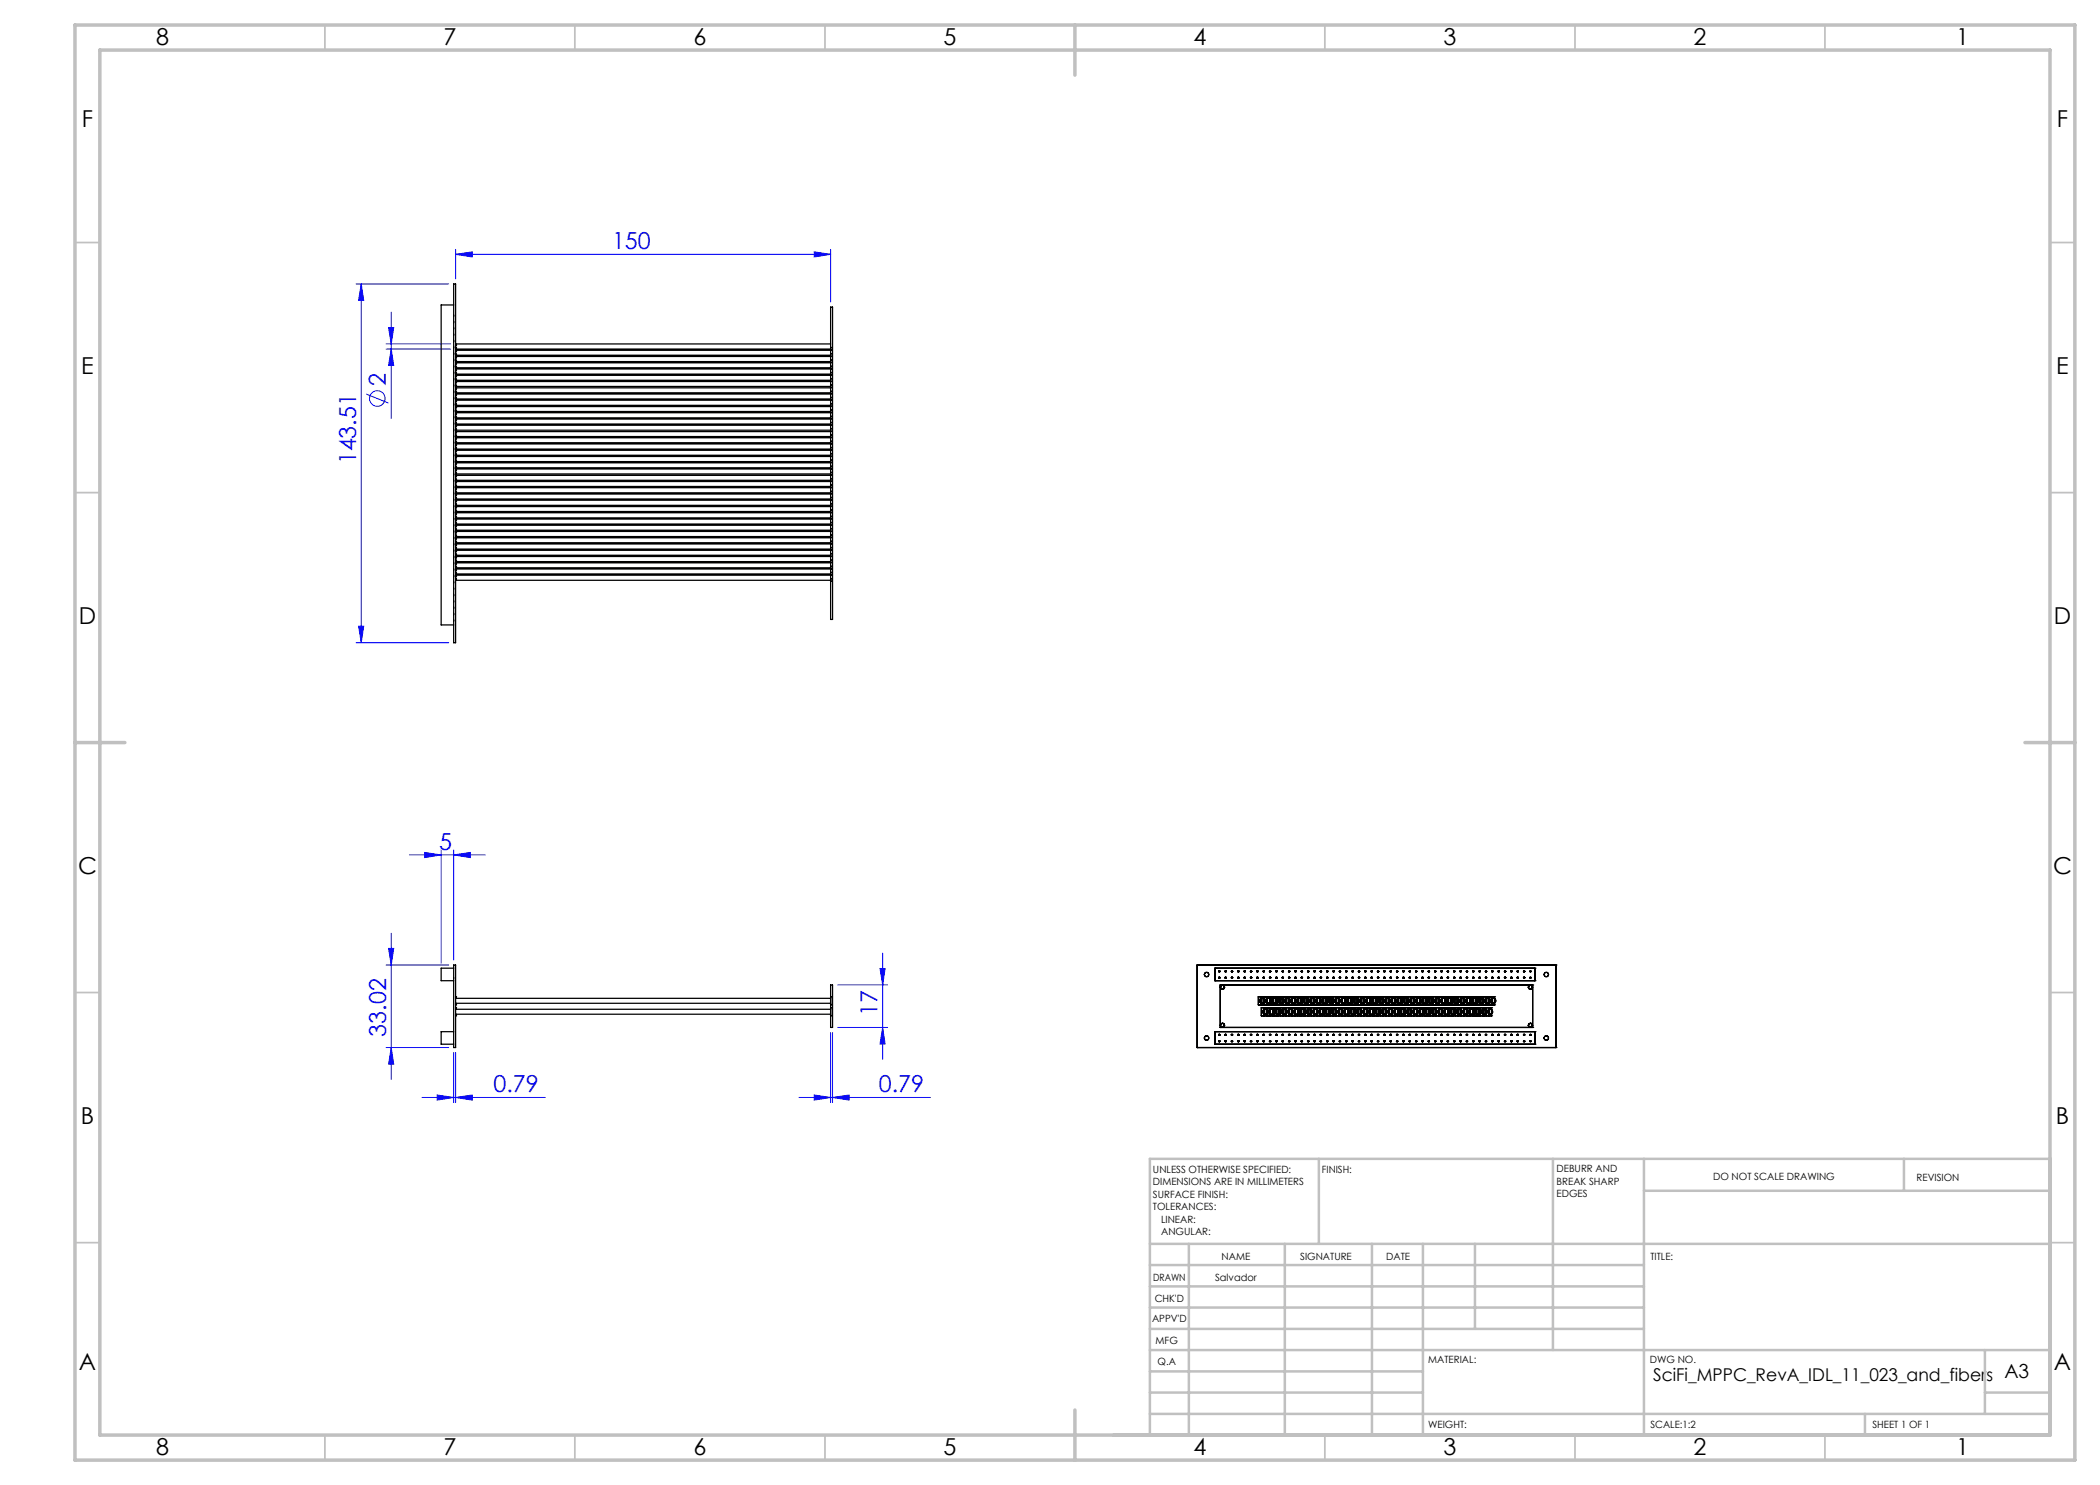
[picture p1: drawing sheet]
<svg xmlns="http://www.w3.org/2000/svg" width="420mm" height="297mm" viewBox="0 0 420 297" stroke-linecap="round" stroke-linejoin="round" font-family="sans-serif">
<g fill="none" stroke="#0a0af5" stroke-width=".2">
<path d="M71.2 56.8h18.5M72.2 56.8v71.7M72.2 56.8l.5 3.3h-1zM91.1 50.9l3.3-.5v1zM91.1 49.9v5.9M91.1 50.9h75M162.8 50.4l3.3 .5-3.3 .5zM166.1 49.9v10.5M73.2 78.8l4.5 1.8M77.2 68.8h12.9M77.2 69.8h12.9M77.7 65.5h1l-.5 3.3z"/>
<path d="M78.2 62.4v21.3M78.2 69.8l.5 3.3h-1zM71.2 128.5h18.5M71.7 125.2h1l-.5 3.3zM81.9 171h15.2M84.9 170.5l3.3 .5-3.3 .5zM88.2 170v22.6M90.7 171l3.4-.5v1zM90.7 170v22M77.2 193h12.5M77.7 189.7h1l-.5 3.3zM78.2 186.7v29.2"/>
<path d="M167.5 197h10M176 193.7h1l-.5 3.3zM176.5 190.6v21.2M77.2 209.5h12.5M78.2 209.5l.5 3.3h-1zM84.4 219.5h24.6M87.4 219l3.3 .5-3.3 .5zM90.7 210.5v10M91.1 219.5l3.3-.5v1zM91.1 210.5v10M159.8 219.5h26.3M162.8 219l3.3 .5-3.3 .5z"/>
<path d="M166.1 206.5v14M166.5 219.5l3.3-.5v1zM166.5 206.5v14M167.5 205.5h10M176.5 205.5l.5 3.3h-1z"/>
<circle cx="75.4" cy="79.7" r="1.55"/>
</g>
<g fill="none" stroke="#c0c0c0" stroke-width=".35">
<path d="M65 5v5M115 5v5M165 5v5M265 5v5M315 5v5M365 5v5M15 48.5h5M410 48.5h5M15 98.5h5M410 98.5h5M15 198.5h5M410 198.5h5"/>
<path d="M15 248.5h5M410 248.5h5M65 287v5M115 287v5M165 287v5M265 287v5M315 287v5M365 287v5"/>
</g>
<g fill="none" stroke="#c0c0c0" stroke-width=".5">
<path d="M263.8 231.8v17M310.6 231.8v38.2M328.8 231.8v55.2M328.8 238.2h81.2M380.8 231.8v6.4M410 231.8h-180v55.2M230 248.8h180M230 257.3h98.8M230 253h98.8M237.8 248.8v38.2M257 248.8v38.2M274.4 248.8v38.2"/>
<path d="M284.6 248.8v38.2M295 248.8v17M230 265.8h98.8M230 261.5h98.8M230 278.5h54.6M230 274.3h54.6M230 270h180M397 278.5h13M397 270v12.8M230 282.8h180M373 282.8v4.2"/>
</g>
<path d="M15 5h400v287h-400zM20 10h390v277h-390zM215 5v10M15 148.5h10M405 148.5h10M215 282v10" fill="none" stroke="#c0c0c0" stroke-width=".7"/>
<g fill="#0a0af5">
<path d="M166.5 219.5l3.3-.5v1zM162.8 219l3.3 .5-3.3 .5z"/>
<path d="M84.9 170.5l3.3 .5-3.3 .5zM90.7 171l3.4-.5v1zM87.4 219l3.3 .5-3.3 .5zM91.1 219.5l3.3-.5v1zM91.1 50.9l3.3-.5v1zM162.8 50.4l3.3 .5-3.3 .5z"/>
<path d="M78.2 209.5l.5 3.3h-1zM77.7 189.7h1l-.5 3.3zM176.5 205.5l.5 3.3h-1zM176 193.7h1l-.5 3.3zM71.7 125.2h1l-.5 3.3zM72.2 56.8l.5 3.3h-1z"/>
<path d="M77.7 65.5h1l-.5 3.3zM78.2 69.8l.5 3.3h-1z"/>
</g>
<g fill="none" stroke="#000" stroke-width=".25">
<path d="M90.7 56.8h.4v71.7h-.4zM90.7 78.2v.3M90.7 79.5v.3M90.7 77v.2M90.7 69.4v.2M90.7 71.9v.2M90.7 70.6v.3M90.7 73.2v.2M90.7 68.1v.2M90.7 74.4v.3M90.7 65.5v.3M90.7 66.8v.3"/>
<path d="M90.7 75.7v.2M90.7 64.3v.2M90.7 63v.2M90.7 61h-2.5v64h2.5M91.1 77.8h.1M91.1 78.3h.1M91.1 79.6h.1M91.1 79h.1M91.1 72.8h.1M91.1 73.3h.1M91.1 76.5h.1M91.1 77.1h.1"/>
<path d="M91.1 74h.1M91.1 74.6h.1M91.1 75.3h.1M91.1 75.8h.1M91.1 69h.1M91.1 69.6h.1M91.1 70.3h.1M91.1 70.8h.1M91.1 72.1h.1M91.1 71.5h.1M91.1 71.3h75M91.1 72.3h75"/>
<path d="M91.1 73.8h75M91.1 74.8h75M91.1 75.1h75M91.1 76.1h75M91.1 76.3h75M91.1 77.3h75M91.1 77.6h75M91.1 78.6h75M91.1 78.8h75M91.1 79.8h75M91.1 72.6h75M91.1 73.6h75"/>
<path d="M91.1 68.8h75M91.1 69.8h75M91.1 70.1h75M91.1 71h75M166.1 70h.1M166.1 69.5h.1M166.1 72h.1M166.1 72.5h.1M166.1 71.3h.1M166.1 70.7h.1M166.1 73.2h.1M166.1 73.8h.1"/>
<path d="M166.1 75h.1M166.1 74.5h.1M166.1 76.3h.1M166.1 75.7h.1M166.1 78.8h.1M166.1 78.2h.1M166.1 77.5h.1M166.1 77h.1M166.1 79.5h.1M166.1 61.4h.4v62.5h-.4zM90.7 93.5v.2M90.7 97.3v.2"/>
<path d="M90.7 96v.3M90.7 98.6v.2M90.7 99.8v.3M90.7 94.8v.2M90.7 92.2v.3M90.7 90.9v.3M90.7 88.4v.2M90.7 89.7v.2M90.7 80.8v.2M90.7 83.3v.3M90.7 82.1v.2M90.7 84.6v.2"/>
<path d="M90.7 87.1v.3M90.7 85.9v.2M91.1 95.3h.1M91.1 95.8h.1M91.1 97.8h.1M91.1 98.3h.1M91.1 99h.1M91.1 99.6h.1M91.1 94.6h.1M91.1 94h.1M91.1 93.3h.1M91.1 92.8h.1"/>
<path d="M91.1 96.5h.1M91.1 97.1h.1M91.1 85.3h.1M91.1 85.8h.1M91.1 91.5h.1M91.1 92.1h.1M91.1 89.6h.1M91.1 89h.1M91.1 82.8h.1M91.1 83.3h.1M91.1 84h.1M91.1 84.6h.1"/>
<path d="M91.1 90.8h.1M91.1 90.3h.1M91.1 80.3h.1M91.1 80.8h.1M91.1 88.3h.1M91.1 87.8h.1M91.1 82.1h.1M91.1 81.5h.1M91.1 87.1h.1M91.1 86.5h.1M91.1 80h75M91.1 81.1h75"/>
<path d="M91.1 81.3h75M91.1 82.3h75M91.1 82.5h75M91.1 83.6h75M91.1 83.8h75M91.1 84.8h75M91.1 85.1h75M91.1 86h75M91.1 93.8h75M91.1 94.8h75M91.1 86.3h75M91.1 87.3h75"/>
<path d="M91.1 87.6h75M91.1 88.5h75M91.1 88.8h75M91.1 89.8h75M91.1 90.1h75M91.1 91h75M91.1 91.3h75M91.1 92.3h75M91.1 92.6h75M91.1 93.6h75M91.1 95.1h75M91.1 96.1h75"/>
<path d="M91.1 97.5h75M91.1 98.6h75M91.1 98.8h75M91.1 99.8h75M91.1 96.3h75M91.1 97.3h75M166.1 80h.1M166.1 82.5h.1M166.1 82h.1M166.1 80.7h.1M166.1 81.3h.1M166.1 83.8h.1"/>
<path d="M166.1 83.3h.1M166.1 86.3h.1M166.1 85.7h.1M166.1 85.1h.1M166.1 84.5h.1M166.1 87.5h.1M166.1 87h.1M166.1 88.8h.1M166.1 88.2h.1M166.1 90h.1M166.1 89.5h.1M166.1 92.5h.1"/>
<path d="M166.1 92h.1M166.1 91.3h.1M166.1 90.7h.1M166.1 93.2h.1M166.1 93.8h.1M166.1 94.5h.1M166.1 95h.1M166.1 96.3h.1M166.1 95.7h.1M166.1 97.5h.1M166.1 97h.1M166.1 99.5h.1"/>
<path d="M166.1 98.8h.1M166.1 98.2h.1M90.7 112.5v.3M90.7 107.5v.2M90.7 110v.2M90.7 108.7v.3M90.7 118.9v.2M90.7 117.6v.3M90.7 106.2v.2M90.7 111.3v.2M90.7 115.1v.2M90.7 116.3v.3"/>
<path d="M90.7 113.8v.2M90.7 101.1v.2M90.7 102.4v.2M90.7 103.6v.3M90.7 104.9v.3M91.1 109h.1M91.1 109.6h.1M91.1 114h.1M91.1 114.6h.1M91.1 115.8h.1M91.1 115.3h.1M91.1 107.1h.1"/>
<path d="M91.1 106.5h.1M91.1 110.3h.1M91.1 110.8h.1M91.1 113.3h.1M91.1 112.8h.1M91.1 108.3h.1M91.1 107.8h.1M91.1 111.5h.1M91.1 112.1h.1M91.1 102.1h.1M91.1 101.5h.1M91.1 104.6h.1"/>
<path d="M91.1 104h.1M91.1 102.8h.1M91.1 103.3h.1M91.1 105.3h.1M91.1 105.8h.1M91.1 100.3h.1M91.1 100.8h.1M91.1 115h75M91.1 116.1h75M91.1 102.5h75M91.1 103.6h75M91.1 107.6h75"/>
<path d="M91.1 108.5h75M91.1 101.3h75M91.1 102.3h75M91.1 100h75M91.1 101.1h75M91.1 112.6h75M91.1 113.6h75M91.1 110.1h75M91.1 111.1h75M91.1 105.1h75M91.1 106h75M91.1 111.3h75"/>
<path d="M91.1 112.3h75M91.1 106.3h75M91.1 107.3h75M91.1 108.8h75M91.1 109.8h75M91.1 103.8h75M91.1 104.8h75M91.1 113.8h75M91.1 114.8h75M166.1 100h.1M166.1 101.3h.1M166.1 100.7h.1"/>
<path d="M166.1 102.5h.1M166.1 102h.1M166.1 103.3h.1M166.1 103.8h.1M166.1 106.3h.1M166.1 105.7h.1M166.1 105.1h.1M166.1 104.5h.1M166.1 107h.1M166.1 107.5h.1M166.1 110h.1M166.1 109.5h.1"/>
<path d="M166.1 108.8h.1M166.1 108.2h.1M166.1 111.3h.1M166.1 110.7h.1M166.1 112.5h.1M166.1 112h.1M166.1 113.8h.1M166.1 113.2h.1M166.1 115h.1M166.1 114.5h.1M166.1 116.3h.1M166.1 115.7h.1"/>
<path d="M90.7 122.7v.2M90.7 121.4v.3M90.7 124v.2M90.7 120.2v.2M90.7 195.5v.1M90.7 193h.4v16.5h-.4zM90.7 193.6h-2.5v2.5h2.5M91.1 199.4h.1M91.1 199.7h75M166.1 199.4h.1M166.1 197h.4v8.5h-.4zM239.4 193h.1"/>
<path d="M239.4 193h71.8M239.4 193v16.5M243 196.1h.1M243 193.6h.1M243 193.6h64M243 196.1h64M243 193.6v2.5M244.1 197h.1M244.1 197h62.4M244.1 197v8.5M251.7 199.4h1M251.7 199.4v1.6"/>
<path d="M251.7 199.4h.1M252.1 199.4h.1M252.1 199.4v1.6M252.2 199.4v1.6M252.2 199.4h.1M252.7 199.4h.1M252.7 199.4v1.6M252.9 199.4h1M252.9 199.4v1.6M252.9 199.4h.1M253.4 199.4h.1M253.4 199.4v1.6"/>
<path d="M253.5 199.4h.1M253.5 199.4v1.6M253.9 199.4h.1M253.9 199.4v1.6M254.2 199.4h.1M254.2 199.4h1M254.2 199.4v1.6M254.6 199.4h.1M254.6 199.4v1.6M254.7 199.4h.1M254.7 199.4v1.6M255.2 199.4h.1"/>
<path d="M255.2 199.4v1.6M255.4 199.4h.1M255.4 199.4h1M255.4 199.4v1.6M255.9 199.4h.1M255.9 199.4v1.6M256 199.4v1.6M256 199.4h.1M256.4 199.4v1.6M256.4 199.4h.1M256.7 199.4h1M256.7 199.4v1.6"/>
<path d="M256.7 199.4h.1M257.1 199.4h.1M257.1 199.4v1.6M257.2 199.4v1.6M257.2 199.4h.1M257.7 199.4v1.6M257.7 199.4h.1M257.9 199.4h1M257.9 199.4v1.6M257.9 199.4h.1M258.4 199.4v1.6M258.4 199.4h.1"/>
<path d="M258.5 199.4h.1M258.5 199.4v1.6M258.9 199.4h.1M258.9 199.4v1.6M259.2 199.4h1M259.2 199.4v1.6M259.2 199.4h.1M259.6 199.4v1.6M259.6 199.4h.1M259.7 199.4h.1M259.7 199.4v1.6M260.2 199.4h.1"/>
<path d="M260.2 199.4v1.6M260.4 199.4h.1M260.4 199.4h1M260.4 199.4v1.6M260.9 199.4h.1M260.9 199.4v1.6M261.4 199.4h.1M261.4 199.4v1.6M261.7 199.4h.1M261.7 199.4h1M261.7 199.4v1.6M262.1 199.4h.1"/>
<path d="M262.1 199.4v1.6M262.2 199.4h.1M262.2 199.4v1.6M262.7 199.4h.1M262.7 199.4v1.6M262.9 199.4h.1M262.9 199.4h1M262.9 199.4v1.6M263.4 199.4h.1M263.4 199.4v1.6M263.5 199.4h.1M263.5 199.4v1.6"/>
<path d="M263.9 199.4h.1M263.9 199.4v1.6M264.2 199.4h.1M264.2 199.4h1M264.2 199.4v1.6M264.6 199.4h.1M264.6 199.4v1.6M264.7 199.4h.1M264.7 199.4v1.6M265.2 199.4h.1M265.2 199.4v1.6M265.4 199.4h.1"/>
<path d="M265.4 199.4h1M265.4 199.4v1.6M265.9 199.4h.1M265.9 199.4v1.6M266 199.4h.1M266 199.4v1.6M266.4 199.4h.1M266.4 199.4v1.6M266.7 199.4h.1M266.7 199.4h1M266.7 199.4v1.6M267.1 199.4h.1"/>
<path d="M267.1 199.4v1.6M267.2 199.4h.1M267.2 199.4v1.6M267.7 199.4h.1M267.7 199.4v1.6M267.9 199.4h.1M267.9 199.4h1M267.9 199.4v1.6M268.4 199.4h.1M268.4 199.4v1.6M268.5 199.4h.1M268.5 199.4v1.6"/>
<path d="M268.9 199.4h.1M268.9 199.4v1.6M269.2 199.4h.1M269.2 199.4h1M269.2 199.4v1.6M269.6 199.4h.1M269.6 199.4v1.6M269.7 199.4h.1M269.7 199.4v1.6M270.2 199.4h.1M270.2 199.4v1.6M270.4 199.4h.1"/>
<path d="M270.4 199.4h1M270.4 199.4v1.6M270.9 199.4h.1M270.9 199.4v1.6M271 199.4h.1M271 199.4v1.6M271.4 199.4h.1M271.4 199.4v1.6M271.7 199.4h.1M271.7 199.4h1M271.7 199.4v1.6M272.1 199.4h.1"/>
<path d="M272.1 199.4v1.6M272.2 199.4h.1M272.2 199.4v1.6M272.7 199.4h.1M272.7 199.4v1.6M272.9 199.4h.1M272.9 199.4h1M272.9 199.4v1.6M273.4 199.4h.1M273.4 199.4v1.6M273.5 199.4h.1M273.5 199.4v1.6"/>
<path d="M273.9 199.4h.1M273.9 199.4v1.6M274.2 199.4h.1M274.2 199.4h1M274.2 199.4v1.6M274.6 199.4h.1M274.6 199.4v1.6M274.7 199.4h.1M274.7 199.4v1.6M275.2 199.4h.1M275.2 199.4v1.6M275.4 199.4h.1"/>
<path d="M275.4 199.4h1M275.4 199.4v1.6M275.9 199.4h.1M275.9 199.4v1.6M276 199.4h.1M276 199.4v1.6M276.4 199.4h.1M276.4 199.4v1.6M276.6 199.4h.1M276.6 199.4h1.1M276.6 199.4v1.6M277.1 199.4h.1"/>
<path d="M277.1 199.4v1.6M277.2 199.4h.1M277.2 199.4v1.6M277.7 199.4h.1M277.7 199.4v1.6M277.9 199.4h.1M277.9 199.4h1M277.9 199.4v1.6M278.4 199.4h.1M278.4 199.4v1.6M278.9 199.4h.1M278.9 199.4v1.6"/>
<path d="M279.2 199.4h.1M279.2 199.4h1M279.2 199.4v1.6M279.6 199.4h.1M279.6 199.4v1.6M279.7 199.4h.1M279.7 199.4v1.6M280.2 199.4h.1M280.2 199.4v1.6M280.4 199.4h.1M280.4 199.4h1M280.4 199.4v1.6"/>
<path d="M280.9 199.4h.1M280.9 199.4v1.6M281 199.4h.1M281 199.4v1.6M281.4 199.4h.1M281.4 199.4v1.6M281.7 199.4h.1M281.7 199.4h1M281.7 199.4v1.6M282.1 199.4h.1M282.1 199.4v1.6M282.2 199.4h.1"/>
<path d="M282.2 199.4v1.6M282.7 199.4h.1M282.7 199.4v1.6M282.9 199.4h.1M282.9 199.4h1M282.9 199.4v1.6M283.4 199.4h.1M283.4 199.4v1.6M283.5 199.4h.1M283.5 199.4v1.6M283.9 199.4h.1M283.9 199.4v1.6"/>
<path d="M284.2 199.4h.1M284.2 199.4h1M284.2 199.4v1.6M284.6 199.4v1.6M284.6 199.4h.1M284.7 199.4h.1M284.7 199.4v1.6M285.2 199.4h.1M285.2 199.4v1.6M285.4 199.4h1M285.4 199.4v1.6M285.4 199.4h.1"/>
<path d="M285.9 199.4v1.6M285.9 199.4h.1M286 199.4h.1M286 199.4v1.6M286.4 199.4h.1M286.4 199.4v1.6M286.7 199.4h.1M286.7 199.4h1M286.7 199.4v1.6M287.1 199.4h.1M287.1 199.4v1.6M287.2 199.4h.1"/>
<path d="M287.2 199.4v1.6M287.7 199.4h.1M287.7 199.4v1.6M287.9 199.4h.1M287.9 199.4h1M287.9 199.4v1.6M288.4 199.4h.1M288.4 199.4v1.6M288.5 199.4h.1M288.5 199.4v1.6M288.9 199.4v1.6M288.9 199.4h.1"/>
<path d="M289.2 199.4h.1M289.2 199.4h1M289.2 199.4v1.6M289.6 199.4v1.6M289.6 199.4h.1M289.7 199.4h.1M289.7 199.4v1.6M290.2 199.4v1.6M290.2 199.4h.1M290.4 199.4h.1M290.4 199.4h1M290.4 199.4v1.6"/>
<path d="M290.9 199.4v1.6M290.9 199.4h.1M291 199.4v1.6M291 199.4h.1M291.4 199.4h.1M291.4 199.4v1.6M291.7 199.4h1M291.7 199.4v1.6M291.7 199.4h.1M292.1 199.4h.1M292.1 199.4v1.6M292.2 199.4v1.6"/>
<path d="M292.2 199.4h.1M292.7 199.4h.1M292.7 199.4v1.6M292.9 199.4h1M292.9 199.4v1.6M292.9 199.4h.1M293.4 199.4h.1M293.4 199.4v1.6M293.5 199.4h.1M293.5 199.4v1.6M293.9 199.4h.1M293.9 199.4v1.6"/>
<path d="M294.2 199.4h.1M294.2 199.4h1M294.2 199.4v1.6M294.6 199.4h.1M294.6 199.4v1.6M294.7 199.4h.1M294.7 199.4v1.6M295.2 199.4h.1M295.2 199.4v1.6M295.4 199.4h.1M295.4 199.4h1M295.4 199.4v1.6"/>
<path d="M295.9 199.4h.1M295.9 199.4v1.6M296 199.4v1.6M296 199.4h.1M296.4 199.4v1.6M296.4 199.4h.1M296.7 199.4h.1M296.7 199.4h1M296.7 199.4v1.6M297.1 199.4h.1M297.1 199.4v1.6M297.2 199.4v1.6"/>
<path d="M297.2 199.4h.1M297.7 199.4v1.6M297.7 199.4h.1M297.9 199.4h1M297.9 199.4v1.6M297.9 199.4h.1M298.4 199.4v1.6M298.4 199.4h.1M298.5 199.4v1.6M298.5 199.4h.1M298.9 199.4v1.6M298.9 199.4h.1"/>
<path d="M306.5 197h.1M306.5 197v8.5M307 196.1h.1M307 193.6h.1M307 193.6v2.5M311.2 193h.1M311.2 193v16.5M90.7 206.3h-2.5v2.5h2.5M91.1 201h.1M91.1 201.5h.1M91.1 203.2h.1M91.1 200.7h75"/>
<path d="M91.1 201.9h75M91.1 202.8h75M166.1 201h.1M166.1 201.5h.1M166.1 203.2h.1M239.4 209.5h.1M239.4 209.5h71.8M243 208.8h.1M243 206.3h.1M243 206.3h64M243 208.8h64M243 206.3v2.5"/>
<path d="M244.1 205.5h.1M244.1 205.5h62.4M251.7 201h1M251.7 201h.1M252.1 201h.1M252.2 201h.1M252.3 203.2h1M252.3 201.5h1M252.3 201.5v1.7M252.3 203.2h.1M252.3 201.5h.1M252.7 201h.1"/>
<path d="M252.8 203.2h.1M252.8 201.5h.1M252.8 201.5v1.7M252.9 201h1M252.9 201h.1M253.3 201.5h.1M253.3 203.2h.1M253.3 201.5v1.7M253.4 201h.1M253.5 201h.1M253.5 203.2h.1M253.5 201.5h.1"/>
<path d="M253.5 203.2h1.1M253.5 201.5h1.1M253.5 201.5v1.7M253.9 201h.1M254 201.5h.1M254 203.2h.1M254 201.5v1.7M254.1 203.2h.1M254.1 201.5h.1M254.1 201.5v1.7M254.2 201h.1M254.2 201h1"/>
<path d="M254.6 201.5v1.7M254.6 201.5h.1M254.6 203.2h.1M254.6 201h.1M254.7 201h.1M254.8 203.2h.1M254.8 201.5h.1M254.8 203.2h1M254.8 201.5h1M254.8 201.5v1.7M255.2 201h.1M255.3 201.5v1.7"/>
<path d="M255.3 201.5h.1M255.3 203.2h.1M255.4 201h.1M255.4 201h1M255.8 201.5v1.7M255.8 203.2h.1M255.8 201.5h.1M255.9 201h.1M256 201h.1M256 203.2h.1M256 201.5h.1M256 203.2h1.1"/>
<path d="M256 201.5h1.1M256 201.5v1.7M256.4 201h.1M256.5 201.5v1.7M256.5 203.2h.1M256.5 201.5h.1M256.6 203.2h.1M256.6 201.5h.1M256.6 201.5v1.7M256.7 201h1M256.7 201h.1M257.1 203.2h.1"/>
<path d="M257.1 201.5h.1M257.1 201.5v1.7M257.1 201h.1M257.2 201h.1M257.3 203.2h.1M257.3 201.5h.1M257.3 203.2h1M257.3 201.5h1M257.3 201.5v1.7M257.7 201h.1M257.7 201.5v1.7M257.7 201.5h.1"/>
<path d="M257.7 203.2h.1M257.8 201.5v1.7M257.8 203.2h.1M257.8 201.5h.1M257.9 201h1M257.9 201h.1M258.3 203.2h.1M258.3 201.5h.1M258.3 201.5v1.7M258.4 201h.1M258.5 201h.1M258.5 203.2h.1"/>
<path d="M258.5 201.5h.1M258.5 203.2h1M258.5 201.5h1M258.5 201.5v1.7M258.9 201h.1M259 201.5h.1M259 203.2h.1M259 201.5v1.7M259.1 201.5v1.7M259.1 203.2h.1M259.1 201.5h.1M259.2 201h1"/>
<path d="M259.2 201h.1M259.5 203.2h.1M259.5 201.5h.1M259.5 201.5v1.7M259.6 201h.1M259.7 201h.1M259.8 203.2h1M259.8 201.5h1M259.8 201.5v1.7M259.8 203.2h.1M259.8 201.5h.1M260.2 201h.1"/>
<path d="M260.2 203.2h.1M260.2 201.5h.1M260.2 201.5v1.7M260.3 201.5v1.7M260.3 203.2h.1M260.3 201.5h.1M260.4 201h.1M260.4 201h1M260.8 203.2h.1M260.8 201.5h.1M260.8 201.5v1.7M260.9 201h.1"/>
<path d="M261 203.2h1M261 201.5h1M261 201.5v1.7M261 203.2h.1M261 201.5h.1M261.4 201h.1M261.5 201.5h.1M261.5 203.2h.1M261.5 201.5v1.7M261.6 203.2h.1M261.6 201.5h.1M261.6 201.5v1.7"/>
<path d="M261.7 201h.1M261.7 201h1M262 203.2h.1M262 201.5h.1M262 201.5v1.7M262.1 201h.1M262.2 201h.1M262.3 203.2h.1M262.3 201.5h.1M262.3 203.2h1M262.3 201.5h1M262.3 201.5v1.7"/>
<path d="M262.7 201h.1M262.7 201.5h.1M262.7 203.2h.1M262.7 201.5v1.7M262.8 203.2h.1M262.8 201.5h.1M262.8 201.5v1.7M262.9 201h.1M262.9 201h1M263.3 203.2h.1M263.3 201.5h.1M263.3 201.5v1.7"/>
<path d="M263.4 201h.1M263.5 201h.1M263.5 203.2h.1M263.5 201.5h.1M263.5 203.2h1M263.5 201.5h1M263.5 201.5v1.7M263.9 201h.1M264 201.5h.1M264 203.2h.1M264 201.5v1.7M264.1 203.2h.1"/>
<path d="M264.1 201.5h.1M264.1 201.5v1.7M264.2 201h.1M264.2 201h1M264.5 203.2h.1M264.5 201.5h.1M264.5 201.5v1.7M264.6 201h.1M264.7 201h.1M264.8 203.2h.1M264.8 201.5h.1M264.8 203.2h1"/>
<path d="M264.8 201.5h1M264.8 201.5v1.7M265.2 201h.1M265.3 203.2h.1M265.3 201.5h.1M265.3 201.5v1.7M265.4 201h.1M265.4 201h1M265.8 203.2h.1M265.8 201.5h.1M265.8 201.5v1.7M265.9 201h.1"/>
<path d="M266 201h.1M266 203.2h.1M266 201.5h.1M266 203.2h1.1M266 201.5h1.1M266 201.5v1.7M266.4 201h.1M266.5 203.2h.1M266.5 201.5h.1M266.5 201.5v1.7M266.6 203.2h.1M266.6 201.5h.1"/>
<path d="M266.6 201.5v1.7M266.7 201h.1M266.7 201h1M267.1 203.2h.1M267.1 201.5h.1M267.1 201.5v1.7M267.1 201h.1M267.2 201h.1M267.3 203.2h.1M267.3 201.5h.1M267.3 203.2h1M267.3 201.5h1"/>
<path d="M267.3 201.5v1.7M267.7 201h.1M267.8 203.2h.1M267.8 201.5h.1M267.8 201.5v1.7M267.9 201h.1M267.9 201h1M268.3 203.2h.1M268.3 201.5h.1M268.3 201.5v1.7M268.4 201h.1M268.5 201h.1"/>
<path d="M268.5 201.5h.1M268.5 203.2h.1M268.5 203.2h1.1M268.5 201.5h1.1M268.5 201.5v1.7M268.9 201h.1M269 203.2h.1M269 201.5h.1M269 201.5v1.7M269.1 201.5h.1M269.1 203.2h.1M269.1 201.5v1.7"/>
<path d="M269.2 201h.1M269.2 201h1M269.6 203.2h.1M269.6 201.5h.1M269.6 201.5v1.7M269.6 201h.1M269.7 201h.1M269.8 203.2h.1M269.8 201.5h.1M269.8 203.2h1M269.8 201.5h1M269.8 201.5v1.7"/>
<path d="M270.2 201h.1M270.3 203.2h.1M270.3 201.5h.1M270.3 201.5v1.7M270.4 201h.1M270.4 201h1M270.8 203.2h.1M270.8 201.5h.1M270.8 201.5v1.7M270.9 201h.1M271 201h.1M271 203.2h.1"/>
<path d="M271 201.5h.1M271 203.2h1.1M271 201.5h1.1M271 201.5v1.7M271.4 201h.1M271.5 203.2h.1M271.5 201.5h.1M271.5 201.5v1.7M271.6 203.2h.1M271.6 201.5h.1M271.6 201.5v1.7M271.7 201h.1"/>
<path d="M271.7 201h1M272.1 203.2h.1M272.1 201.5h.1M272.1 201.5v1.7M272.1 201h.1M272.2 201h.1M272.3 203.2h.1M272.3 201.5h.1M272.3 203.2h1M272.3 201.5h1M272.3 201.5v1.7M272.7 201h.1"/>
<path d="M272.8 203.2h.1M272.8 201.5h.1M272.8 201.5v1.7M272.9 201h.1M272.9 201h1M273.3 203.2h.1M273.3 201.5h.1M273.3 201.5v1.7M273.4 201h.1M273.5 201h.1M273.5 203.2h.1M273.5 201.5h.1"/>
<path d="M273.5 203.2h1.1M273.5 201.5h1.1M273.5 201.5v1.7M273.9 201h.1M274 203.2h.1M274 201.5h.1M274 201.5v1.7M274.1 203.2h.1M274.1 201.5h.1M274.1 201.5v1.7M274.2 201h.1M274.2 201h1"/>
<path d="M274.6 203.2h.1M274.6 201.5h.1M274.6 201.5v1.7M274.6 201h.1M274.7 201h.1M274.8 203.2h.1M274.8 201.5h.1M274.8 203.2h1M274.8 201.5h1M274.8 201.5v1.7M275.2 201h.1M275.3 203.2h.1"/>
<path d="M275.3 201.5h.1M275.3 201.5v1.7M275.4 201h.1M275.4 201h1M275.8 203.2h.1M275.8 201.5h.1M275.8 201.5v1.7M275.9 201h.1M276 201h.1M276 203.2h.1M276 201.5h.1M276 203.2h1.1"/>
<path d="M276 201.5h1.1M276 201.5v1.7M276.4 201h.1M276.5 203.2h.1M276.5 201.5h.1M276.5 201.5v1.7M276.6 203.2h.1M276.6 201.5h.1M276.6 201.5v1.7M276.6 201h.1M276.6 201h1.1M277.1 203.2h.1"/>
<path d="M277.1 201.5h.1M277.1 201.5v1.7M277.1 201h.1M277.2 201h.1M277.3 203.2h.1M277.3 201.5h.1M277.3 203.2h1M277.3 201.5h1M277.3 201.5v1.7M277.7 201h.1M277.7 201.5h.1M277.7 203.2h.1"/>
<path d="M277.7 201.5v1.7M277.8 203.2h.1M277.8 201.5h.1M277.8 201.5v1.7M277.9 201h.1M277.9 201h1M278.3 203.2h.1M278.3 201.5h.1M278.3 201.5v1.7M278.4 201h.1M278.5 203.2h.1M278.5 201.5h.1"/>
<path d="M278.5 203.2h1M278.5 201.5h1M278.5 201.5v1.7M278.9 201h.1M279 203.2h.1M279 201.5h.1M279 201.5v1.7M279.1 203.2h.1M279.1 201.5h.1M279.1 201.5v1.7M279.2 201h.1M279.2 201h1"/>
<path d="M279.5 203.2h.1M279.5 201.5h.1M279.5 201.5v1.7M279.6 201h.1M279.7 201h.1M279.8 203.2h.1M279.8 201.5h.1M279.8 203.2h1M279.8 201.5h1M279.8 201.5v1.7M280.2 201h.1M280.2 203.2h.1"/>
<path d="M280.2 201.5h.1M280.2 201.5v1.7M280.3 203.2h.1M280.3 201.5h.1M280.3 201.5v1.7M280.4 201h.1M280.4 201h1M280.8 203.2h.1M280.8 201.5h.1M280.8 201.5v1.7M280.9 201h.1M281 201h.1"/>
<path d="M281 203.2h.1M281 201.5h.1M281 203.2h1M281 201.5h1M281 201.5v1.7M281.4 201h.1M281.5 203.2h.1M281.5 201.5h.1M281.5 201.5v1.7M281.6 203.2h.1M281.6 201.5h.1M281.6 201.5v1.7"/>
<path d="M281.7 201h.1M281.7 201h1M282 203.2h.1M282 201.5h.1M282 201.5v1.7M282.1 201h.1M282.2 201h.1M282.3 203.2h.1M282.3 201.5h.1M282.3 203.2h1M282.3 201.5h1M282.3 201.5v1.7"/>
<path d="M282.7 201h.1M282.8 203.2h.1M282.8 201.5h.1M282.8 201.5v1.7M282.9 201h.1M282.9 201h1M283.3 203.2h.1M283.3 201.5h.1M283.3 201.5v1.7M283.4 201h.1M283.5 201h.1M283.5 203.2h.1"/>
<path d="M283.5 201.5h.1M283.5 203.2h1.1M283.5 201.5h1.1M283.5 201.5v1.7M283.9 201h.1M284 203.2h.1M284 201.5h.1M284 201.5v1.7M284.1 203.2h.1M284.1 201.5h.1M284.1 201.5v1.7M284.2 201h.1"/>
<path d="M284.2 201h1M284.6 203.2h.1M284.6 201.5h.1M284.6 201.5v1.7M284.6 201h.1M284.7 201h.1M284.8 203.2h1M284.8 201.5h1M284.8 201.5v1.7M284.8 203.2h.1M284.8 201.5h.1M285.2 201h.1"/>
<path d="M285.3 203.2h.1M285.3 201.5h.1M285.3 201.5v1.7M285.4 201h1M285.4 201h.1M285.8 203.2h.1M285.8 201.5h.1M285.8 201.5v1.7M285.9 201h.1M286 201h.1M286 203.2h1.1M286 201.5h1.1"/>
<path d="M286 201.5v1.7M286 203.2h.1M286 201.5h.1M286.4 201h.1M286.5 203.2h.1M286.5 201.5h.1M286.5 201.5v1.7M286.6 203.2h.1M286.6 201.5h.1M286.6 201.5v1.7M286.7 201h.1M286.7 201h1"/>
<path d="M287.1 203.2h.1M287.1 201.5h.1M287.1 201.5v1.7M287.1 201h.1M287.2 201h.1M287.3 203.2h1M287.3 201.5h1M287.3 201.5v1.7M287.3 203.2h.1M287.3 201.5h.1M287.7 201h.1M287.8 203.2h.1"/>
<path d="M287.8 201.5h.1M287.8 201.5v1.7M287.9 201h.1M287.9 201h1M288.3 203.2h.1M288.3 201.5h.1M288.3 201.5v1.7M288.4 201h.1M288.5 201h.1M288.5 203.2h.1M288.5 201.5h.1M288.5 203.2h1.1"/>
<path d="M288.5 201.5h1.1M288.5 201.5v1.7M288.9 201h.1M289 203.2h.1M289 201.5h.1M289 201.5v1.7M289.1 203.2h.1M289.1 201.5h.1M289.1 201.5v1.7M289.2 201h.1M289.2 201h1M289.6 201.5v1.7"/>
<path d="M289.6 203.2h.1M289.6 201.5h.1M289.6 201h.1M289.7 201h.1M289.8 203.2h.1M289.8 201.5h.1M289.8 203.2h1M289.8 201.5h1M289.8 201.5v1.7M290.2 201h.1M290.3 201.5v1.7M290.3 203.2h.1"/>
<path d="M290.3 201.5h.1M290.4 201h.1M290.4 201h1M290.8 201.5v1.7M290.8 203.2h.1M290.8 201.5h.1M290.9 201h.1M291 201h.1M291 203.2h1.1M291 201.5h1.1M291 201.5v1.7M291 203.2h.1"/>
<path d="M291 201.5h.1M291.4 201h.1M291.5 201.5v1.7M291.5 203.2h.1M291.5 201.5h.1M291.6 201.5v1.7M291.6 203.2h.1M291.6 201.5h.1M291.7 201h1M291.7 201h.1M292.1 203.2h.1M292.1 201.5h.1"/>
<path d="M292.1 201.5v1.7M292.1 201h.1M292.2 201h.1M292.3 203.2h1M292.3 201.5h1M292.3 201.5v1.7M292.3 203.2h.1M292.3 201.5h.1M292.7 201h.1M292.8 203.2h.1M292.8 201.5h.1M292.8 201.5v1.7"/>
<path d="M292.9 201h1M292.9 201h.1M293.3 203.2h.1M293.3 201.5h.1M293.3 201.5v1.7M293.4 201h.1M293.5 201h.1M293.5 203.2h.1M293.5 201.5h.1M293.5 203.2h1.1M293.5 201.5h1.1M293.5 201.5v1.7"/>
<path d="M293.9 201h.1M294 203.2h.1M294 201.5h.1M294 201.5v1.7M294.1 203.2h.1M294.1 201.5h.1M294.1 201.5v1.7M294.2 201h.1M294.2 201h1M294.6 201.5v1.7M294.6 203.2h.1M294.6 201.5h.1"/>
<path d="M294.6 201h.1M294.7 201h.1M294.8 203.2h.1M294.8 201.5h.1M294.8 203.2h1M294.8 201.5h1M294.8 201.5v1.7M295.2 201h.1M295.2 203.2h.1M295.2 201.5h.1M295.2 201.5v1.7M295.3 203.2h.1"/>
<path d="M295.3 201.5h.1M295.3 201.5v1.7M295.4 201h.1M295.4 201h1M295.8 201.5v1.7M295.8 203.2h.1M295.8 201.5h.1M295.9 201h.1M296 201h.1M296 201.5h.1M296 203.2h.1M296 203.2h1"/>
<path d="M296 201.5h1M296 201.5v1.7M296.4 201h.1M296.5 201.5v1.7M296.5 203.2h.1M296.5 201.5h.1M296.6 201.5h.1M296.6 203.2h.1M296.6 201.5v1.7M296.7 201h.1M296.7 201h1M297 201.5v1.7"/>
<path d="M297 203.2h.1M297 201.5h.1M297.1 201h.1M297.2 201h.1M297.3 201.5h.1M297.3 203.2h.1M297.3 203.2h1M297.3 201.5h1M297.3 201.5v1.7M297.7 201h.1M297.7 201.5v1.7M297.7 203.2h.1"/>
<path d="M297.7 201.5h.1M297.8 201.5h.1M297.8 203.2h.1M297.8 201.5v1.7M297.9 201h1M297.9 201h.1M298.3 203.2h.1M298.3 201.5h.1M298.3 201.5v1.7M298.4 201h.1M298.5 201h.1M298.9 201h.1"/>
<path d="M306.5 205.5h.1M307 208.8h.1M307 206.3h.1M307 206.3v2.5M311.2 209.5h.1"/>
<circle cx="241.3" cy="194.9" r=".45"/>
<circle cx="243.9" cy="195.5" r=".12"/>
<circle cx="243.9" cy="194.3" r=".12"/>
<circle cx="244.5" cy="197.4" r=".4"/>
<circle cx="245.1" cy="195.5" r=".12"/>
<circle cx="245.1" cy="194.3" r=".12"/>
<circle cx="246.4" cy="195.5" r=".12"/>
<circle cx="246.4" cy="194.3" r=".12"/>
<circle cx="247.7" cy="195.5" r=".12"/>
<circle cx="247.7" cy="194.3" r=".12"/>
<circle cx="248.9" cy="194.3" r=".12"/>
<circle cx="248.9" cy="195.5" r=".12"/>
<circle cx="250.2" cy="194.3" r=".12"/>
<circle cx="250.2" cy="195.5" r=".12"/>
<circle cx="251.5" cy="194.3" r=".12"/>
<circle cx="251.5" cy="195.5" r=".12"/>
<circle cx="252.7" cy="194.3" r=".12"/>
<circle cx="252.7" cy="195.5" r=".12"/>
<circle cx="252.8" cy="194.3" r=".12"/>
<circle cx="252.8" cy="195.5" r=".12"/>
<circle cx="254" cy="194.3" r=".12"/>
<circle cx="254" cy="195.5" r=".12"/>
<circle cx="255.3" cy="194.3" r=".12"/>
<circle cx="255.3" cy="195.5" r=".12"/>
<circle cx="256.6" cy="195.5" r=".12"/>
<circle cx="256.6" cy="194.3" r=".12"/>
<circle cx="257.8" cy="195.5" r=".12"/>
<circle cx="257.8" cy="194.3" r=".12"/>
<circle cx="259.1" cy="195.5" r=".12"/>
<circle cx="259.1" cy="194.3" r=".12"/>
<circle cx="260.4" cy="195.5" r=".12"/>
<circle cx="260.4" cy="194.3" r=".12"/>
<circle cx="261.6" cy="194.3" r=".12"/>
<circle cx="261.6" cy="195.5" r=".12"/>
<circle cx="262.9" cy="194.3" r=".12"/>
<circle cx="262.9" cy="195.5" r=".12"/>
<circle cx="264.2" cy="194.3" r=".12"/>
<circle cx="264.2" cy="195.5" r=".12"/>
<circle cx="265.4" cy="195.5" r=".12"/>
<circle cx="265.4" cy="194.3" r=".12"/>
<circle cx="265.5" cy="194.3" r=".12"/>
<circle cx="265.5" cy="195.5" r=".12"/>
<circle cx="266.7" cy="195.5" r=".12"/>
<circle cx="266.7" cy="194.3" r=".12"/>
<circle cx="268" cy="195.5" r=".12"/>
<circle cx="268" cy="194.3" r=".12"/>
<circle cx="269.3" cy="194.3" r=".12"/>
<circle cx="269.3" cy="195.5" r=".12"/>
<circle cx="270.5" cy="195.5" r=".12"/>
<circle cx="270.5" cy="194.3" r=".12"/>
<circle cx="271.8" cy="194.3" r=".12"/>
<circle cx="271.8" cy="195.5" r=".12"/>
<circle cx="273.1" cy="195.5" r=".12"/>
<circle cx="273.1" cy="194.3" r=".12"/>
<circle cx="274.3" cy="195.5" r=".12"/>
<circle cx="274.3" cy="194.3" r=".12"/>
<circle cx="275.6" cy="195.5" r=".12"/>
<circle cx="275.6" cy="194.3" r=".12"/>
<circle cx="276.9" cy="194.3" r=".12"/>
<circle cx="276.9" cy="195.5" r=".12"/>
<circle cx="278.1" cy="195.5" r=".12"/>
<circle cx="278.1" cy="194.3" r=".12"/>
<circle cx="278.2" cy="195.5" r=".12"/>
<circle cx="278.2" cy="194.3" r=".12"/>
<circle cx="279.4" cy="195.5" r=".12"/>
<circle cx="279.4" cy="194.3" r=".12"/>
<circle cx="280.7" cy="195.5" r=".12"/>
<circle cx="280.7" cy="194.3" r=".12"/>
<circle cx="282" cy="194.3" r=".12"/>
<circle cx="282" cy="195.5" r=".12"/>
<circle cx="283.2" cy="195.5" r=".12"/>
<circle cx="283.2" cy="194.3" r=".12"/>
<circle cx="284.5" cy="195.5" r=".12"/>
<circle cx="284.5" cy="194.3" r=".12"/>
<circle cx="285.8" cy="195.5" r=".12"/>
<circle cx="285.8" cy="194.3" r=".12"/>
<circle cx="287" cy="194.3" r=".12"/>
<circle cx="287" cy="195.5" r=".12"/>
<circle cx="288.3" cy="195.5" r=".12"/>
<circle cx="288.3" cy="194.3" r=".12"/>
<circle cx="289.6" cy="194.3" r=".12"/>
<circle cx="289.6" cy="195.5" r=".12"/>
<circle cx="290.8" cy="195.5" r=".12"/>
<circle cx="290.8" cy="194.3" r=".12"/>
<circle cx="290.9" cy="194.3" r=".12"/>
<circle cx="290.9" cy="195.5" r=".12"/>
<circle cx="292.1" cy="194.3" r=".12"/>
<circle cx="292.1" cy="195.5" r=".12"/>
<circle cx="293.4" cy="194.3" r=".12"/>
<circle cx="293.4" cy="195.5" r=".12"/>
<circle cx="294.7" cy="195.5" r=".12"/>
<circle cx="294.7" cy="194.3" r=".12"/>
<circle cx="295.9" cy="195.5" r=".12"/>
<circle cx="295.9" cy="194.3" r=".12"/>
<circle cx="297.2" cy="195.5" r=".12"/>
<circle cx="297.2" cy="194.3" r=".12"/>
<circle cx="298.5" cy="195.5" r=".12"/>
<circle cx="298.5" cy="194.3" r=".12"/>
<circle cx="299.7" cy="194.3" r=".12"/>
<circle cx="299.7" cy="195.5" r=".12"/>
<circle cx="301" cy="195.5" r=".12"/>
<circle cx="301" cy="194.3" r=".12"/>
<circle cx="302.3" cy="194.3" r=".12"/>
<circle cx="302.3" cy="195.5" r=".12"/>
<circle cx="303.5" cy="194.3" r=".12"/>
<circle cx="303.5" cy="195.5" r=".12"/>
<circle cx="303.6" cy="194.3" r=".12"/>
<circle cx="303.6" cy="195.5" r=".12"/>
<circle cx="304.8" cy="194.3" r=".12"/>
<circle cx="304.8" cy="195.5" r=".12"/>
<circle cx="306.1" cy="194.3" r=".12"/>
<circle cx="306.1" cy="195.5" r=".12"/>
<circle cx="306.1" cy="197.4" r=".4"/>
<circle cx="309.3" cy="194.9" r=".45"/>
<circle cx="241.3" cy="207.6" r=".45"/>
<circle cx="243.9" cy="208.2" r=".12"/>
<circle cx="243.9" cy="207" r=".12"/>
<circle cx="244.5" cy="205.1" r=".4"/>
<circle cx="245.1" cy="208.2" r=".12"/>
<circle cx="245.1" cy="207" r=".12"/>
<circle cx="246.4" cy="208.2" r=".12"/>
<circle cx="246.4" cy="207" r=".12"/>
<circle cx="247.7" cy="208.2" r=".12"/>
<circle cx="247.7" cy="207" r=".12"/>
<circle cx="248.9" cy="208.2" r=".12"/>
<circle cx="248.9" cy="207" r=".12"/>
<circle cx="250.2" cy="208.2" r=".12"/>
<circle cx="250.2" cy="207" r=".12"/>
<circle cx="251.5" cy="208.2" r=".12"/>
<circle cx="251.5" cy="207" r=".12"/>
<circle cx="252.4" cy="200.2" r=".5"/>
<circle cx="252.7" cy="208.2" r=".12"/>
<circle cx="252.7" cy="207" r=".12"/>
<circle cx="252.8" cy="208.2" r=".12"/>
<circle cx="252.8" cy="207" r=".12"/>
<circle cx="253" cy="202.3" r=".5"/>
<circle cx="253.7" cy="200.2" r=".5"/>
<circle cx="254" cy="208.2" r=".12"/>
<circle cx="254" cy="207" r=".12"/>
<circle cx="254.3" cy="202.3" r=".5"/>
<circle cx="254.9" cy="200.2" r=".51"/>
<circle cx="255.3" cy="208.2" r=".12"/>
<circle cx="255.3" cy="207" r=".12"/>
<circle cx="255.5" cy="202.4" r=".5"/>
<circle cx="256.2" cy="200.2" r=".5"/>
<circle cx="256.6" cy="208.2" r=".12"/>
<circle cx="256.6" cy="207" r=".12"/>
<circle cx="256.8" cy="202.3" r=".5"/>
<circle cx="257.4" cy="200.2" r=".51"/>
<circle cx="257.8" cy="208.2" r=".12"/>
<circle cx="257.8" cy="207" r=".12"/>
<circle cx="258" cy="202.3" r=".51"/>
<circle cx="258.7" cy="200.2" r=".5"/>
<circle cx="259.1" cy="208.2" r=".12"/>
<circle cx="259.1" cy="207" r=".12"/>
<circle cx="259.3" cy="202.3" r=".5"/>
<circle cx="259.9" cy="200.2" r=".51"/>
<circle cx="260.4" cy="208.2" r=".12"/>
<circle cx="260.4" cy="207" r=".12"/>
<circle cx="260.5" cy="202.3" r=".5"/>
<circle cx="261.2" cy="200.2" r=".5"/>
<circle cx="261.6" cy="208.2" r=".12"/>
<circle cx="261.6" cy="207" r=".12"/>
<circle cx="261.8" cy="202.3" r=".5"/>
<circle cx="262.4" cy="200.2" r=".5"/>
<circle cx="262.9" cy="208.2" r=".12"/>
<circle cx="262.9" cy="207" r=".12"/>
<circle cx="263" cy="202.3" r=".5"/>
<circle cx="263.6" cy="200.2" r=".51"/>
<circle cx="264.2" cy="208.2" r=".12"/>
<circle cx="264.2" cy="207" r=".12"/>
<circle cx="264.3" cy="202.4" r=".5"/>
<circle cx="264.9" cy="200.2" r=".5"/>
<circle cx="265.4" cy="208.2" r=".12"/>
<circle cx="265.4" cy="207" r=".12"/>
<circle cx="265.5" cy="208.2" r=".12"/>
<circle cx="265.5" cy="207" r=".12"/>
<circle cx="265.5" cy="202.3" r=".5"/>
<circle cx="266.1" cy="200.2" r=".51"/>
<circle cx="266.7" cy="208.2" r=".12"/>
<circle cx="266.7" cy="207" r=".12"/>
<circle cx="266.8" cy="202.3" r=".51"/>
<circle cx="267.4" cy="200.2" r=".5"/>
<circle cx="268" cy="208.2" r=".12"/>
<circle cx="268" cy="207" r=".12"/>
<circle cx="268" cy="202.3" r=".5"/>
<circle cx="268.6" cy="200.2" r=".51"/>
<circle cx="269.3" cy="208.2" r=".12"/>
<circle cx="269.3" cy="207" r=".12"/>
<circle cx="269.3" cy="202.3" r=".5"/>
<circle cx="269.9" cy="200.2" r=".5"/>
<circle cx="270.5" cy="208.2" r=".12"/>
<circle cx="270.5" cy="207" r=".12"/>
<circle cx="270.5" cy="202.3" r=".5"/>
<circle cx="271.2" cy="200.2" r=".5"/>
<circle cx="271.8" cy="202.3" r=".5"/>
<circle cx="271.8" cy="208.2" r=".12"/>
<circle cx="271.8" cy="207" r=".12"/>
<circle cx="272.4" cy="200.2" r=".5"/>
<circle cx="273" cy="202.3" r=".5"/>
<circle cx="273.1" cy="208.2" r=".12"/>
<circle cx="273.1" cy="207" r=".12"/>
<circle cx="273.7" cy="200.2" r=".5"/>
<circle cx="274.3" cy="202.3" r=".5"/>
<circle cx="274.3" cy="208.2" r=".12"/>
<circle cx="274.3" cy="207" r=".12"/>
<circle cx="274.9" cy="200.2" r=".51"/>
<circle cx="275.5" cy="202.3" r=".51"/>
<circle cx="275.6" cy="208.2" r=".12"/>
<circle cx="275.6" cy="207" r=".12"/>
<circle cx="276.2" cy="200.2" r=".5"/>
<circle cx="276.8" cy="202.3" r=".5"/>
<circle cx="276.9" cy="208.2" r=".12"/>
<circle cx="276.9" cy="207" r=".12"/>
<circle cx="277.4" cy="200.2" r=".51"/>
<circle cx="278" cy="202.3" r=".5"/>
<circle cx="278.1" cy="208.2" r=".12"/>
<circle cx="278.1" cy="207" r=".12"/>
<circle cx="278.2" cy="208.2" r=".12"/>
<circle cx="278.2" cy="207" r=".12"/>
<circle cx="278.7" cy="200.2" r=".5"/>
<circle cx="279.3" cy="202.3" r=".5"/>
<circle cx="279.4" cy="208.2" r=".12"/>
<circle cx="279.4" cy="207" r=".12"/>
<circle cx="279.9" cy="200.2" r=".5"/>
<circle cx="280.5" cy="202.3" r=".5"/>
<circle cx="280.7" cy="208.2" r=".12"/>
<circle cx="280.7" cy="207" r=".12"/>
<circle cx="281.2" cy="200.2" r=".5"/>
<circle cx="281.8" cy="202.3" r=".5"/>
<circle cx="282" cy="208.2" r=".12"/>
<circle cx="282" cy="207" r=".12"/>
<circle cx="282.4" cy="200.2" r=".5"/>
<circle cx="283" cy="202.3" r=".5"/>
<circle cx="283.2" cy="208.2" r=".12"/>
<circle cx="283.2" cy="207" r=".12"/>
<circle cx="283.6" cy="200.2" r=".51"/>
<circle cx="284.3" cy="202.4" r=".5"/>
<circle cx="284.5" cy="208.2" r=".12"/>
<circle cx="284.5" cy="207" r=".12"/>
<circle cx="284.9" cy="200.2" r=".5"/>
<circle cx="285.5" cy="202.3" r=".5"/>
<circle cx="285.8" cy="208.2" r=".12"/>
<circle cx="285.8" cy="207" r=".12"/>
<circle cx="286.1" cy="200.2" r=".51"/>
<circle cx="286.8" cy="202.3" r=".51"/>
<circle cx="287" cy="208.2" r=".12"/>
<circle cx="287" cy="207" r=".12"/>
<circle cx="287.4" cy="200.2" r=".5"/>
<circle cx="288" cy="202.3" r=".5"/>
<circle cx="288.3" cy="208.2" r=".12"/>
<circle cx="288.3" cy="207" r=".12"/>
<circle cx="288.7" cy="200.2" r=".51"/>
<circle cx="289.3" cy="202.3" r=".5"/>
<circle cx="289.6" cy="208.2" r=".12"/>
<circle cx="289.6" cy="207" r=".12"/>
<circle cx="289.9" cy="200.2" r=".5"/>
<circle cx="290.5" cy="202.3" r=".5"/>
<circle cx="290.8" cy="208.2" r=".12"/>
<circle cx="290.8" cy="207" r=".12"/>
<circle cx="290.9" cy="208.2" r=".12"/>
<circle cx="290.9" cy="207" r=".12"/>
<circle cx="291.2" cy="200.2" r=".5"/>
<circle cx="291.8" cy="202.3" r=".5"/>
<circle cx="292.1" cy="208.2" r=".12"/>
<circle cx="292.1" cy="207" r=".12"/>
<circle cx="292.4" cy="200.2" r=".51"/>
<circle cx="293" cy="202.4" r=".5"/>
<circle cx="293.4" cy="208.2" r=".12"/>
<circle cx="293.4" cy="207" r=".12"/>
<circle cx="293.7" cy="200.2" r=".5"/>
<circle cx="294.3" cy="202.3" r=".5"/>
<circle cx="294.7" cy="208.2" r=".12"/>
<circle cx="294.7" cy="207" r=".12"/>
<circle cx="294.9" cy="200.2" r=".51"/>
<circle cx="295.5" cy="202.3" r=".51"/>
<circle cx="295.9" cy="208.2" r=".12"/>
<circle cx="295.9" cy="207" r=".12"/>
<circle cx="296.2" cy="200.2" r=".5"/>
<circle cx="296.8" cy="202.3" r=".5"/>
<circle cx="297.2" cy="208.2" r=".12"/>
<circle cx="297.2" cy="207" r=".12"/>
<circle cx="297.4" cy="200.2" r=".51"/>
<circle cx="298" cy="202.3" r=".5"/>
<circle cx="298.5" cy="208.2" r=".12"/>
<circle cx="298.5" cy="207" r=".12"/>
<circle cx="298.7" cy="200.2" r=".5"/>
<circle cx="299.7" cy="208.2" r=".12"/>
<circle cx="299.7" cy="207" r=".12"/>
<circle cx="301" cy="208.2" r=".12"/>
<circle cx="301" cy="207" r=".12"/>
<circle cx="302.3" cy="208.2" r=".12"/>
<circle cx="302.3" cy="207" r=".12"/>
<circle cx="303.5" cy="208.2" r=".12"/>
<circle cx="303.5" cy="207" r=".12"/>
<circle cx="303.6" cy="208.2" r=".12"/>
<circle cx="303.6" cy="207" r=".12"/>
<circle cx="304.8" cy="208.2" r=".12"/>
<circle cx="304.8" cy="207" r=".12"/>
<circle cx="306.1" cy="208.2" r=".12"/>
<circle cx="306.1" cy="207" r=".12"/>
<circle cx="306.1" cy="205.1" r=".4"/>
<circle cx="309.3" cy="207.6" r=".45"/>
</g>
<g font-size="4.7">
<text x="31.2" y="9">8</text>
<text x="88.7" y="9">7</text>
<text x="138.7" y="9">6</text>
<text x="188.7" y="9">5</text>
<text x="238.7" y="9">4</text>
<text x="288.7" y="9">3</text>
<text x="338.7" y="9">2</text>
<text x="391.2" y="9">1</text>
<text x="16.4" y="25.5">F</text>
<text x="411.4" y="25.5">F</text>
<text x="16.3" y="74.7">E</text>
<text x="411.2" y="74.7">E</text>
<text x="15.8" y="124.7">D</text>
<text x="410.8" y="124.7">D</text>
<text x="15.6" y="174.7">C</text>
<text x="410.6" y="174.7">C</text>
<text x="16.2" y="224.7">B</text>
<text x="411.2" y="224.7">B</text>
<text x="15.8" y="274">A</text>
<text x="410.8" y="274">A</text>
<text x="31.2" y="291">8</text>
<text x="88.7" y="291">7</text>
<text x="138.7" y="291">6</text>
<text x="188.7" y="291">5</text>
<text x="238.7" y="291">4</text>
<text x="288.7" y="291">3</text>
<text x="338.7" y="291">2</text>
<text x="391.2" y="291">1</text>
</g>
<g font-size="4.7" fill="#0a0af5">
<text x="122.4" y="49.8">150</text>
<text x="77.2" y="77.1" transform="rotate(-90 77.2 77.1)">2</text>
<text x="71.2" y="92.9" transform="rotate(-90 71.2 92.9)">143.51</text>
<text x="87.9" y="170">5</text>
<text x="175.5" y="203.1" transform="rotate(-90 175.5 203.1)">17</text>
<text x="77.2" y="207.3" transform="rotate(-90 77.2 207.3)">33.02</text>
<text x="98.7" y="218.5">0.79</text>
<text x="175.8" y="218.5">0.79</text>
</g>
<text font-size="3.5" x="330.6" y="276.2">SciFi_MPPC_RevA_IDL_11_023_and_fibers A3</text>
<g font-size="2">
<text x="230.6" y="234.6">UNLESS OTHERWISE SPECIFIED:</text>
<text x="230.6" y="237.1">DIMENSIONS ARE IN MILLIMETERS</text>
<text x="230.6" y="239.6">SURFACE FINISH:</text>
<text x="264.4" y="234.6">FINISH:</text>
<text x="311.3" y="234.5">DEBURR AND</text>
<text x="311.3" y="237">BREAK SHARP</text>
<text x="311.3" y="239.5">EDGES</text>
<text x="342.6" y="236">DO NOT SCALE DRAWING</text>
<text x="383.3" y="236.2">REVISION</text>
<text x="230.6" y="242.1">TOLERANCES:</text>
<text x="232.2" y="244.6">LINEAR:</text>
<text x="232.2" y="247.1">ANGULAR:</text>
<text x="244.3" y="252">NAME</text>
<text x="260" y="251.9">SIGNATURE</text>
<text x="277.2" y="251.9">DATE</text>
<text x="330.1" y="251.9">TITLE:</text>
<text x="230.6" y="256.1">DRAWN</text>
<text x="243" y="256.1">Salvador</text>
<text x="230.9" y="260.3">CHK'D</text>
<text x="230.4" y="264.4">APPV'D</text>
<text x="231.1" y="268.8">MFG</text>
<text x="231.5" y="273">Q.A</text>
<text x="285.6" y="272.5">MATERIAL:</text>
<text x="330" y="272.5">DWG NO.</text>
<text x="285.6" y="285.5">WEIGHT:</text>
<text x="330.1" y="285.6">SCALE:1:2</text>
<text x="374.5" y="285.6">SHEET 1 OF 1</text>
</g>
</svg>
